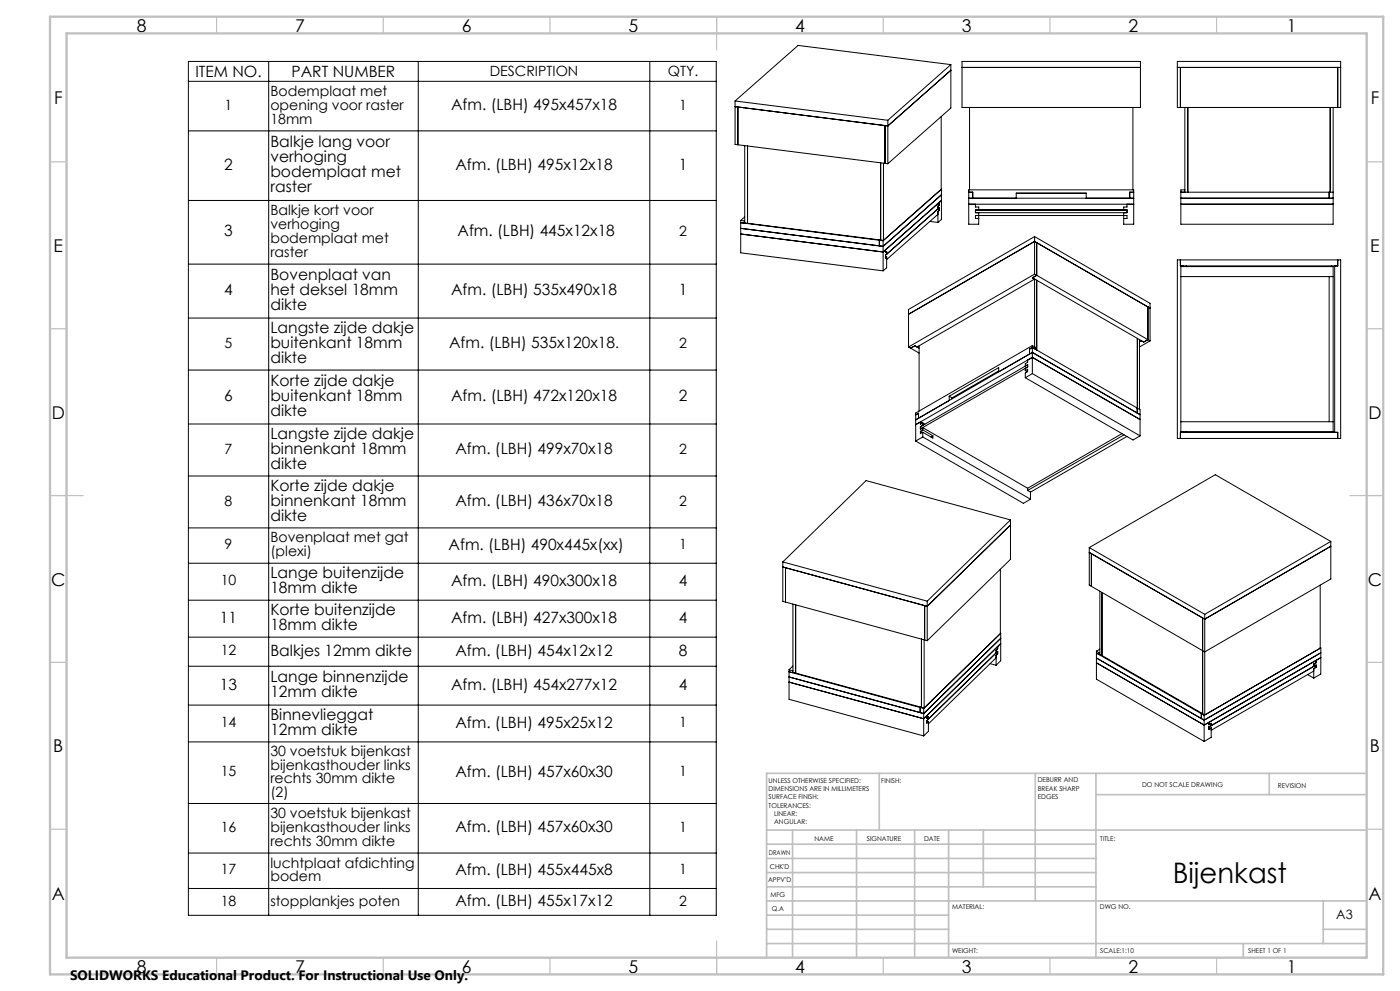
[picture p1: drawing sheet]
<svg xmlns="http://www.w3.org/2000/svg" width="420mm" height="297mm" viewBox="0 0 420 297" stroke-linecap="round" stroke-linejoin="round" font-family="sans-serif">
<g fill="none" stroke="#000" stroke-width=".3">
<path d="M56.5 18.4h158.4v255.9h-158.4zM80.6 18.4v255.9M125.5 18.4v255.9M194.9 18.4v255.9M285.3 19.4v13l-19 16.7M285.3 19.4l-45.9-5.8-18.9 16.7M285.3 19.4l-19 16.7M288.6 18.4h53.5v13.8h-53.5zM353.2 18.4h49v13.8h-49zM56.5 39.2h158.4M56.5 24.4h158.4M220.5 30.3v13l45 5.7"/>
<path d="M220.5 30.3l45.8 5.8M265.5 37.6v11.4M266.3 36.1v13M282.4 35v21.8M285.3 21.1l-19 16.6-45.8-5.7 .9 .1v11.3M288.6 20.2h53.5M290.9 32.2v24.7M339.9 32.2v24.7M353.2 20.2h49M354.1 20.2v12M355.5 32.2v25.4M356.3 32.2v25.4"/>
<path d="M399.1 32.2v25.4M399.9 32.2v35h-45.6v-10.3h1.2M401.3 20.2v12M223.4 43.7v23.1M224.3 43.8v23.1M264.2 48.8v23.1M265 48.9v23.1l-41.6-5.2M265.5 49l.8 .1M282.4 56.7h.1M282.4 56.7v9.1l-1 .9M282.4 56.7l-17.5 15.4M282.4 58.4l-17.5 15.4"/>
<path d="M290.6 57.6h1.2v1.8M290.6 59.4h49.5M304.9 59.4v-1.5h21v1.5M340.1 57.6h-1.2v1.8M354.3 57.6h45.6M354.3 59.4h45.6M398.7 57.6v1.8M56.5 60.1h158.4M56.5 79.2h158.4M222.2 66.1v9.7l42.7 5.4M222.2 70.1l42.7 5.4M222.2 66.1l1.1 .1"/>
<path d="M222.2 68.4l42.7 5.4M223.3 66.2v.7M223.3 66.9l-1.1-.2 41.6 5.3M223.4 66.1l-.1 .1M223.4 66.8l-.1 .1M223.4 65l-1.2 1.1M263.8 72v1.7l1.1 .1M263.8 72l1.1 .1M263.9 71.9l-.1 .1M264.9 75.5l.7-.6v.8l.4-.3v.8l-.4 .3M264.9 72.1v9.1M265.6 76.5v.8l.4-.3v3.3l-1.1 .9"/>
<path d="M278.9 66.4l2.5 .3M281.4 64.2l-15.4 13.6M281.7 62.3l-.3 .3v-.8l.3-.3v-.8l.7-.6-17.5 15.4M281.7 62.3v.8l-.3 .3v3.3M281.7 62.3l-16.1 14.2M290.6 61.2h49.5M292.6 63h45.5v.7h-45.5v-.8h45.5v.8M292.6 61.2v.9h1v.8M293.6 63.7v3.5h-3v-10.3h49.5v10.3h-3v-3.5M293.6 65.5h-1v-.9h45.5v.9h-1M310.4 72.4l.6 .3v9.8M310.4 70.9v11.3"/>
<path d="M310.4 72.4l34.6 20-.6-.4v9.8M310.4 70.9l34.6 20v11.3M310.4 70.9l-37.8 21.8v11.3M310.4 72.4l-37.8 21.8M338.1 61.2v.9h-1v.8M353.2 77.9h49v53.5h-49zM354.1 77.9v1.8h47.2v-1.8M354.3 79.9h45.6v49.5h-45.6zM354.3 61.2h45.6M355 79.7v.2M355.9 79.7v.2M399.5 79.7v.2"/>
<path d="M400.4 79.7v49.9M56.5 95.3h158.4M309.7 83.3l33.4 19.2M309.7 83.3l.7 .3M310.4 83.6v20.4M310.4 82.2l.6 .3M310.4 82.2l-37.8 21.8M310.4 83.6l-35.3 20.4M311 84v20.9M311 82.5l-1.3 .8M311 82.5l33.4 19.3M354.3 82.9h45.6"/>
<path d="M398.7 82.9v43.5M56.5 110.9h158.4M272.6 104l.6 .3M273.2 104.3l1.3-.7 1.2 .7M273.2 104.3l2.5 1.5M275.7 103.6v19.6M284.8 118.7v1.3l-9.2 5.3M284.8 118.7l.8 .5M285.6 119.2v.3M299.6 111.2l-14 8M307.6 109.7l.7-.4v.7M307.6 111.1l.7-.4v.7l-.7 .4v1.4"/>
<path d="M307.6 113.2l32.3 18.7 2.1-1.3M307.6 111.1l.6 .3M307.6 109.7h.1M308.3 107.9v.7l-.7 .4v.7M308.3 109.3l-32.2 18.6M308.3 110l-32.2 18.5M308.3 110l-.7 .4v.7M308.9 106.1l-9.3 5.3v-1.2l-14.8 8.5M309.7 112l-2.1 1.2M309.7 112l32.3 18.6M309.7 103.6v8.4M309.7 104.1l32.3 18.7v7.8"/>
<path d="M309.7 103.6l-35 20.2v8.4M309.7 104.1l-.8 .5v1.5M309.7 103.6l.9 .5v.5l-.9-.5M309.7 105.6l-35 20.2 .9-.5M309.7 105.6l-.8 .5M341.2 101.4v22.4l.8 .5-32.3-18.7M341.8 101.8v20.9M341.8 102.5l.7-.3 .6 .3M344.4 101.8l-1.3 .7M344.4 101.8l.6 .4M345 102.2l-3.2 1.8M56.5 127.1h158.4"/>
<path d="M274.7 132.2l32.3 18.6 2.1-1.2M274.7 124.4l.9-.5v1.4M276.1 128.5h.1M276.1 127.9v.6M276.1 129.3v.7l.7-.5M276.1 129.3l.6 .3M276.1 127.9h.1M276.8 126.7l-.7 .5v-.7l.6 .3M276.8 126.7v.8M276.8 128.2v.6M276.8 129.5v1.4M276.8 130.9l-2.1 1.3"/>
<path d="M276.8 127.5l-.7 .4M276.8 128.2l-.7 .3M276.8 128.8l-.7 .5M276.8 130.9l32.3 18.7M276.8 128.8l3.1 1.8M276.8 128.2l31.5 18.1M276.8 129.5l3.1 1.8v-.7M276.8 127.5h.1M276.8 126.7l.7 .4M279.9 130.6l-.6 .3M336.6 130l-28.3 16.3M337.2 130.3l-28.9 16.7"/>
<path d="M338.1 130.8l-29 16.7M342 125.7l-32.3-18.6-35 20.2M354.1 131.4v-1.8h47.2v1.8M354.3 126.4h45.6M355 129.4v.2M355.9 129.4v.2M399.5 129.4v.2M56.5 142.7h158.4M56.5 158.2h158.4M303.1 157.3l-24.9 24.4M303.1 155.8v11.8l-24.9 24.4M303.1 155.8l-43.3-11.8-25 24.4"/>
<path d="M303.1 155.8l-24.9 24.4M308.3 146.3v.7M308.3 147l.8 .5M309.1 147.5v2.1M56.5 168.8h158.4M56.5 179.9h158.4M234.8 168.4v11.8l.9 .2M234.8 168.4l43.4 11.8M300.1 170.6v19.3M326.8 164.1v11.3l.6 .3M326.8 164.1l34.6 20M327.4 175.7v-9.8l-.6-.3 34.6 20"/>
<path d="M330 177.2v18.9M330.6 177.6v18.9M396.1 175.4v18.9M399.2 162.3v11.2l-37.8 21.9-34-19.7M399.2 163.7l-37.8 21.9M399.2 162.3l-34.6-20-37.8 21.8M399.2 162.3l-37.8 21.8M56.5 191h158.4M56.5 199.7h158.4M235.7 180.4v-10.3l-.9-.2 43.4 11.8M235.7 180.4l41.7 11.4M237.9 199.6l-1.2 1.1"/>
<path d="M237.9 181v20.5M238.7 181.3v20.4M276.4 191.5v20.5M277.2 191.7v20.5l-.8-.2M277.4 191.8l.8 .2M278.2 181.7l-.8-.2v10.3M278.2 180.2v11.8M297 198.9l1.8 .5M298.8 197.1l-20.3 19.9M299.3 193.8l-21.2 20.7M299.3 193.8v.7l-.5 .4v.8l.5-.5M299.3 195.2v.8l-.5 .4v3"/>
<path d="M299.3 195.2l-21.2 20.8M299.3 193.8l.9-.9-23.1 22.5M300.1 189.8h.1M300.2 189.8v8.2l-1.4 1.4M300.2 189.8l-23.1 22.5M300.2 191.3l-23.1 22.6M328.9 198.6l32.3 18.7M328.9 195.2v8.3l32.3 18.7M328.9 195.2l.9 .4M328.9 197.2l32.3 18.6M329.8 195.6v.6M329.8 196.2l-.9-.5 31.5 18.2"/>
<path d="M330 195.5l-.2 .1M330 194.6l-1.1 .6M330 196.1l-.2 .1M330 196.1l.6 .4M330.6 196.5l30.2 17.4M361.4 185.6l-.6-.4v28.7M361.4 184.1v30.2l-.6-.4M394.1 199.7v-.7l.7-.4v-.7l1.4-.8-35 20.2M394.1 199.7l-30.7 17.8M394.8 199.3v.7l-.7 .4v2.8M394.8 199.3l-32.1 18.6M394.8 199.3l-.7 .4"/>
<path d="M396.1 194.1l.1 .1M396.2 194.2v7.8l-2.1 1.2M396.2 194.2l-35 20.2M396.2 195.6l-35 20.2M56.5 211.3h158.4M236.7 204.4l40.4 11M236.7 200.7v8.9l40.4 11M236.7 200.7l1.1 .3M236.7 202.9l40.4 11M237.8 201v.6M237.8 201.6l-1.1-.3 39.3 10.8M237.9 200.9l-.1 .1"/>
<path d="M237.9 201.5l-.1 .1M237.9 201.5l.8 .2M238.7 201.7l37.7 10.3M276 212.1v1.5l1.1 .3M276 212.1l1.1 .2M276.2 211.9l-.2 .2M277.1 212.3v8.3M278.1 214.5v.7l.4-.4v.7l-.4 .5M278.1 216v.7l.4-.5v3l-1.4 1.4M278.1 214.5l-1 .9M360.4 213.9v1.5l.8 .4M360.4 213.9l.8 .5"/>
<path d="M360.6 213.8l-.2 .1M361.2 217.3l1.5-.8v.7l.7-.4v.7M361.2 214.4v7.8M362.7 217.9v.7l.7-.4v2.8l-2.2 1.2M363.4 217.5l-.7 .4M392.3 202.2l1.8 1M394.1 201.1l-30.7 17.8M56.5 222.4h158.4M56.5 240.8h158.4M56.5 255.7h158.4M56.5 266.3h158.4"/>
</g>
<g fill="none" stroke="#c0c0c0" stroke-width=".35">
<path d="M65 5v5M115 5v5M165 5v5M215 5v10M265 5v5M315 5v5M365 5v5M15 48.5h5M410 48.5h5M15 98.5h5M410 98.5h5M15 148.5h10"/>
<path d="M405 148.5h10M15 198.5h5M410 198.5h5M15 248.5h5M410 248.5h5M65 287v5M115 287v5M165 287v5M215 282v10M265 287v5M315 287v5M365 287v5"/>
</g>
<g fill="none" stroke="#c0c0c0" stroke-width=".5">
<path d="M263.8 231.8v17M310.6 231.8v38.2M328.8 231.8v55.2M328.8 238.2h81.2M380.8 231.8v6.4M410 231.8h-180v55.2M230 248.8h180M230 257.3h98.8M230 253h98.8M237.8 248.8v38.2M257 248.8v38.2M274.4 248.8v38.2"/>
<path d="M284.6 248.8v38.2M295 248.8v17M230 265.8h98.8M230 261.5h98.8M230 278.5h54.6M230 274.3h54.6M230 270h180M397 278.5h13M397 270v12.8M230 282.8h180M373 282.8v4.2"/>
</g>
<path d="M15 5h400v287h-400zM20 10h390v277h-390z" fill="none" stroke="#c0c0c0" stroke-width=".7"/>
<text font-size="8.5" x="351.8" y="264.5">Bijenkast</text>
<g font-size="5.3">
<text x="41" y="9.5">8</text>
<text x="88.5" y="9.5">7</text>
<text x="138.5" y="9.5">6</text>
<text x="188.5" y="9.5">5</text>
<text x="238.5" y="9.5">4</text>
<text x="288.5" y="9.5">3</text>
<text x="338.5" y="9.5">2</text>
<text x="386" y="9.5">1</text>
<text x="16.2" y="31.2">F</text>
<text x="411.2" y="31.2">F</text>
<text x="16.1" y="75.5">E</text>
<text x="411.1" y="75.5">E</text>
<text x="15.5" y="125.5">D</text>
<text x="410.5" y="125.5">D</text>
<text x="15.4" y="175.5">C</text>
<text x="410.4" y="175.5">C</text>
<text x="16" y="225.5">B</text>
<text x="411" y="225.5">B</text>
<text x="15.5" y="269.8">A</text>
<text x="410.5" y="269.8">A</text>
<text x="41" y="291.5">8</text>
<text x="88.5" y="291.5">7</text>
<text x="138.5" y="291.5">6</text>
<text x="188.5" y="291.5">5</text>
<text x="238.5" y="291.5">4</text>
<text x="288.5" y="291.5">3</text>
<text x="338.5" y="291.5">2</text>
<text x="386" y="291.5">1</text>
</g>
<g font-size="4.7">
<text x="58.6" y="23">ITEM NO.</text>
<text x="87.5" y="23">PART NUMBER</text>
<text x="135.3" y="33">Afm. (LBH) 495x457x18</text>
<text x="81.1" y="44.1">Balkje lang voor</text>
<text x="67.3" y="50.9">2</text>
<text x="81.1" y="48.6">verhoging</text>
<text x="81.1" y="53.1">bodemplaat met</text>
<text x="136.6" y="50.9">Afm. (LBH) 495x12x18</text>
<text x="203.6" y="50.9">1</text>
<text x="81.1" y="57.7">raster</text>
<text x="67.3" y="70.9">3</text>
<text x="137.3" y="70.9">Afm. (LBH) 445x12x18</text>
<text x="81.1" y="84">Bovenplaat van</text>
<text x="67.3" y="88.5">4</text>
<text x="81.1" y="88.5">het deksel 18mm</text>
<text x="135.3" y="88.5">Afm. (LBH) 535x490x18</text>
<text x="203.6" y="88.5">1</text>
<text x="81.1" y="93">dikte</text>
<text x="81.1" y="99.8">Langste zijde dakje</text>
<text x="81.1" y="104.4">buitenkant 18mm</text>
<text x="134.7" y="104.4">Afm. (LBH) 535x120x18.</text>
<text x="81.1" y="108.9">dikte</text>
<text x="81.1" y="115.7">Korte zijde dakje</text>
<text x="67.3" y="120.2">6</text>
<text x="81.1" y="120.2">buitenkant 18mm</text>
<text x="81.1" y="124.7">dikte</text>
<text x="135.3" y="120.2">Afm. (LBH) 472x120x18</text>
<text x="203.6" y="120.2">2</text>
<text x="81.1" y="131.6">Langste zijde dakje</text>
<text x="81.1" y="136.1">binnenkant 18mm</text>
<text x="136.6" y="136.1">Afm. (LBH) 499x70x18</text>
<text x="81.1" y="140.6">dikte</text>
<text x="81.1" y="147.1">Korte zijde dakje</text>
<text x="81.1" y="151.7">binnenkant 18mm</text>
<text x="136.6" y="151.7">Afm. (LBH) 436x70x18</text>
<text x="81.1" y="156.2">dikte</text>
<text x="134.6" y="164.7">Afm. (LBH) 490x445x(xx)</text>
<text x="81.1" y="173.3">Lange buitenzijde</text>
<text x="81.1" y="177.8">18mm dikte</text>
<text x="135.3" y="175.6">Afm. (LBH) 490x300x18</text>
<text x="203.6" y="175.6">4</text>
<text x="81.1" y="184.4">Korte buitenzijde</text>
<text x="66" y="186.6">11</text>
<text x="81.1" y="188.9">18mm dikte</text>
<text x="135.3" y="186.6">Afm. (LBH) 427x300x18</text>
<text x="203.6" y="186.6">4</text>
<text x="81.1" y="196.5">Balkjes 12mm dikte</text>
<text x="136.6" y="196.5">Afm. (LBH) 454x12x12</text>
<text x="203.6" y="196.5">8</text>
<text x="66" y="206.7">13</text>
<text x="81.1" y="204.4">Lange binnenzijde</text>
<text x="81.1" y="209">12mm dikte</text>
<text x="135.3" y="206.7">Afm. (LBH) 454x277x12</text>
<text x="203.6" y="206.7">4</text>
<text x="81.1" y="215.8">Binnevlieggat</text>
<text x="81.1" y="220.3">12mm dikte</text>
<text x="136.6" y="218.1">Afm. (LBH) 495x25x12</text>
<text x="136.6" y="232.8">Afm. (LBH) 457x60x30</text>
<text x="136.6" y="249.5">Afm. (LBH) 457x60x30</text>
<text x="136.6" y="262.2">Afm. (LBH) 455x445x8</text>
<text x="136.6" y="271.5">Afm. (LBH) 455x17x12</text>
</g>
<g font-size="4.2">
<text x="146.9" y="22.9">DESCRIPTION</text>
<text x="200.4" y="22.9">QTY.</text>
<text x="81.1" y="28.8">Bodemplaat met</text>
<text x="67.4" y="32.9">1</text>
<text x="81.1" y="32.9">opening voor raster</text>
<text x="203.8" y="32.9">1</text>
<text x="81.1" y="37">18mm</text>
<text x="81.1" y="64.6">Balkje kort voor</text>
<text x="81.1" y="68.7">verhoging</text>
<text x="203.8" y="70.7">2</text>
<text x="81.1" y="72.8">bodemplaat met</text>
<text x="81.1" y="76.9">raster</text>
<text x="67.4" y="104.2">5</text>
<text x="203.8" y="104.2">2</text>
<text x="67.4" y="136">7</text>
<text x="203.8" y="136">2</text>
<text x="67.4" y="151.5">8</text>
<text x="203.8" y="151.5">2</text>
<text x="67.4" y="164.6">9</text>
<text x="81.1" y="162.6">Bovenplaat met gat</text>
<text x="81.1" y="166.7">(plexi)</text>
<text x="203.8" y="164.6">1</text>
<text x="66.2" y="175.5">10</text>
<text x="66.2" y="196.4">12</text>
<text x="66.2" y="217.9">14</text>
<text x="203.8" y="217.9">1</text>
<text x="81.1" y="226.5">30 voetstuk bijenkast</text>
<text x="66.2" y="232.7">15</text>
<text x="81.1" y="230.6">bijenkasthouder links</text>
<text x="203.8" y="232.7">1</text>
<text x="81.1" y="234.8">rechts 30mm dikte</text>
<text x="81.1" y="238.9">(2)</text>
<text x="81.1" y="245.3">30 voetstuk bijenkast</text>
<text x="66.2" y="249.4">16</text>
<text x="81.1" y="249.4">bijenkasthouder links</text>
<text x="203.8" y="249.4">1</text>
<text x="81.1" y="253.5">rechts 30mm dikte</text>
<text x="66.2" y="262.1">17</text>
<text x="81.1" y="260">luchtplaat afdichting</text>
<text x="203.8" y="262.1">1</text>
<text x="81.1" y="264.1">bodem</text>
<text x="66.2" y="271.4">18</text>
<text x="81.1" y="271.4">stopplankjes poten</text>
<text x="203.8" y="271.4">2</text>
</g>
<text font-size="4.1" x="21" y="293.7">SOLIDWORKS Educational Product. For Instructional Use Only.</text>
<text font-size="3.9" x="400.9" y="275.5">A3</text>
<g font-size="2">
<text x="230.6" y="234.6">UNLESS OTHERWISE SPECIFIED:</text>
<text x="230.6" y="237.1">DIMENSIONS ARE IN MILLIMETERS</text>
<text x="230.6" y="239.6">SURFACE FINISH:</text>
<text x="264.4" y="234.6">FINISH:</text>
<text x="311.3" y="234.5">DEBURR AND</text>
<text x="311.3" y="237">BREAK SHARP</text>
<text x="311.3" y="239.5">EDGES</text>
<text x="342.6" y="236">DO NOT SCALE DRAWING</text>
<text x="383.3" y="236.2">REVISION</text>
<text x="230.6" y="242.1">TOLERANCES:</text>
<text x="232.2" y="244.6">LINEAR:</text>
<text x="232.2" y="247.1">ANGULAR:</text>
<text x="244.3" y="252">NAME</text>
<text x="260" y="251.9">SIGNATURE</text>
<text x="277.2" y="251.9">DATE</text>
<text x="330.1" y="251.9">TITLE:</text>
<text x="230.6" y="256.1">DRAWN</text>
<text x="230.9" y="260.3">CHK'D</text>
<text x="230.4" y="264.4">APPV'D</text>
<text x="231.1" y="268.8">MFG</text>
<text x="231.5" y="273">Q.A</text>
<text x="285.6" y="272.5">MATERIAL:</text>
<text x="330" y="272.5">DWG NO.</text>
<text x="285.6" y="285.5">WEIGHT:</text>
<text x="330.1" y="285.6">SCALE:1:10</text>
<text x="374.5" y="285.6">SHEET 1 OF 1</text>
</g>
</svg>
